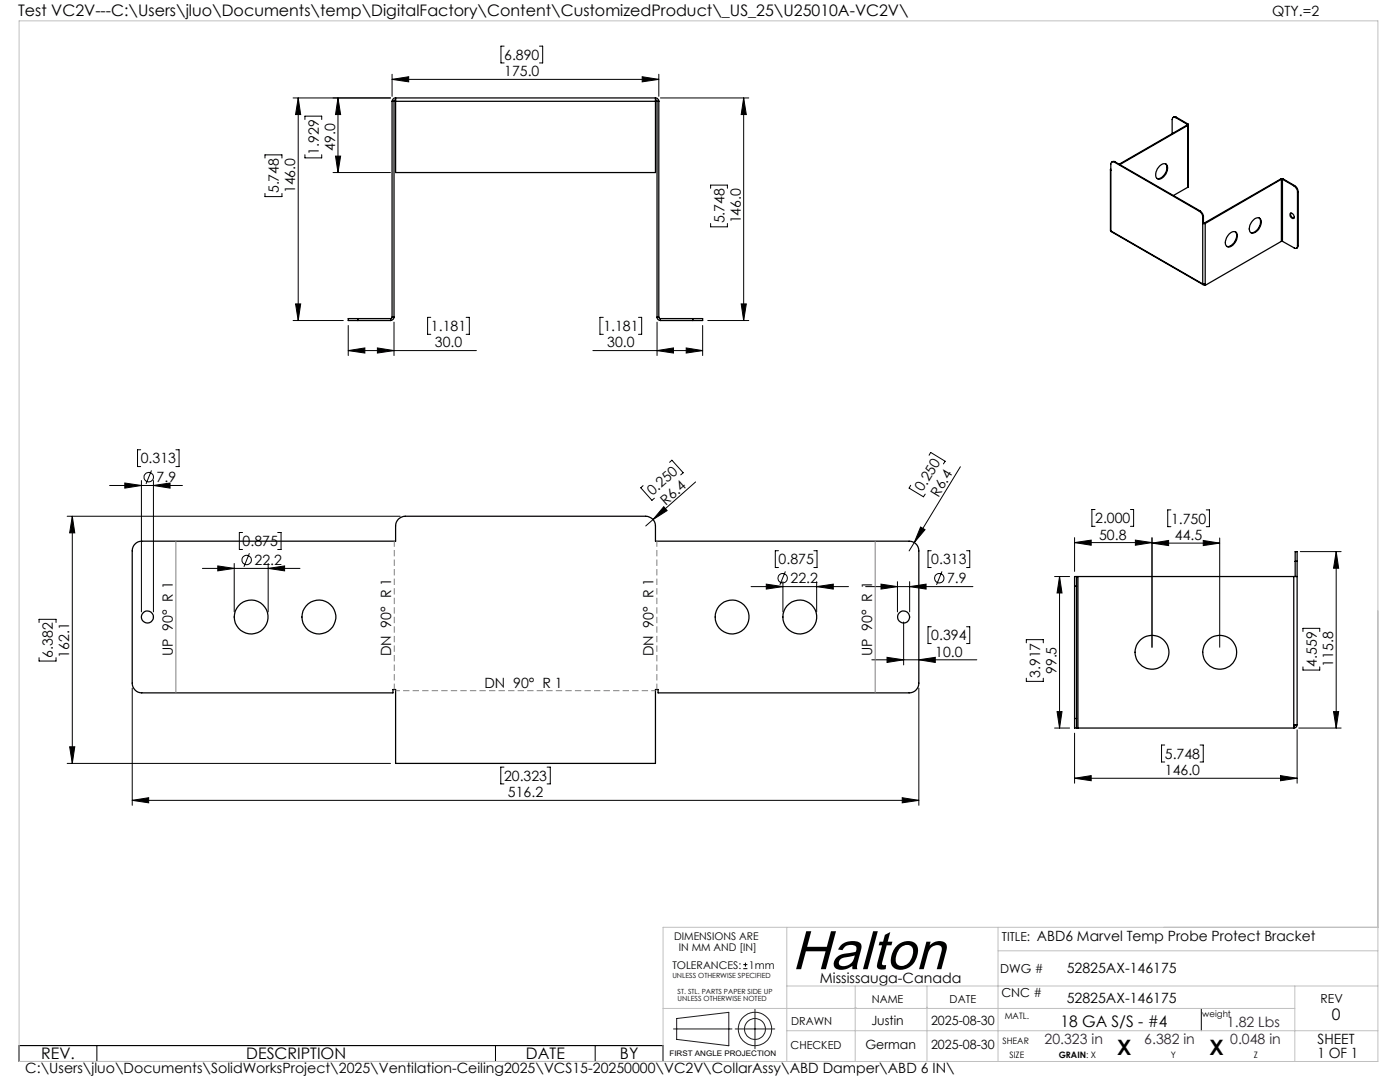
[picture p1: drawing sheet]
<svg xmlns="http://www.w3.org/2000/svg" width="279mm" height="216mm" viewBox="0 0 279 216" stroke-linecap="round" stroke-linejoin="round" font-family="sans-serif">
<g fill="none" stroke="#000" stroke-width=".25">
<path d="M79 19.5v.7M79 19.9l-.3 .1-.1 .2M79 19.5a.73 .73 0 0 0-.8 .7M79 19.5h51.8M130.8 19.5v.7M130.8 19.9l.3 .3M130.8 19.5a.73 .73 0 0 1 .7 .7M78.2 20.2h.4M78.2 20.2v43.1M78.6 20.2v43.1M79 20.2v14.2h51.8v-14.2M79 20.2h51.8"/>
<path d="M131.1 20.2h.4M131.1 20.2v43.1M131.5 20.2v43.1M221.6 33.9l.1 12.2M221.7 33.7v.3M222.4 32.3a.44 .44 0 0 0-.5 0 .44 .44 0 0 0-.2 .4v13.4M222.4 32.3l17 9.9M222.5 32.3h-.6M222.5 32.3h-.1M222.5 32.3l17 9.8M231.4 33.1a.84 .84 0 0 1 .9-.4 .84 .84 0 0 1 .7 .6 2.26 2.26 0 0 1-1.9 2.4 1.27 1.27 0 0 1-.2-1.8zM232.6 32.7a2.06 2.06 0 0 1-1.7 2.9"/>
<path d="M234.6 23.5a.44 .44 0 0 0-.4-.1 .44 .44 0 0 0-.3 .4v2.8M234.6 23.5l2.3 1.3M234.7 23.4h-.6M234.7 23.4l-.1 .1M234.7 23.4l2.4 1.3M236.9 24.8v.1M236.9 24.9l-13.6 7.9M236.9 24.9l.2 .1M237.1 24.7v.3M237.1 25l-13.6 7.8M237.1 25v12.4M237.1 37.4l-2.9 1.6"/>
<path d="M237.1 24.7l-.2 .1M237.1 24.9v12.5M255.6 35.7h.5M255.6 35.7l-15.2 8.8M255.6 35.7l.1 .1M255.7 35.8h.2M255.7 35.8l-15.2 8.8M255.7 35.8v12.4M255.9 35.8v12.4M255.9 35.8l2.4 1.3M256.1 35.7l-.2 .1M256.1 35.7l2.3 1.3"/>
<path d="M258.3 37.1l.5 .7 .1 .5M258.4 37a1.47 1.47 0 0 1 .7 1.2M258.4 37l-.1 .1M258.9 38.3v10.8M259.1 38.2l-.2 .1M259.1 38.2v10.8M221.7 46.1l18.4 10.7M221.7 46.1l18.3 10.6M239.4 42.2a1.34 1.34 0 0 1 .6 1.2M239.5 42.1a1.57 1.57 0 0 1 .7 1.2M239.5 42.1l-.1 .1M240 56.7h.5"/>
<path d="M240 56.7l.1 .1h.2M240 43.4v13.3M240.2 44.5l-.2 .1h.5M240.2 44.5h.2M240.2 43.3l-.2 .1M240.2 43.3v1.2M240.3 56.7v.1M240.4 44.5l.1 .1M240.4 56.7l.1 .2M240.4 56.7l-.1 .1M240.5 44.6v12.3M245.3 46.7a.84 .84 0 0 1 .9-.5 .84 .84 0 0 1 .7 .7 2.33 2.33 0 0 1-1.7 2.4 1.02 1.02 0 0 1-.5-1.7z"/>
<path d="M246.5 46.2a1.94 1.94 0 0 1-.6 2.7l-.7 .3h-.4M250 44.1a.93 .93 0 0 1 .8-.6 .93 .93 0 0 1 .9 .5 2.1 2.1 0 0 1-2 2.5 1.74 1.74 0 0 1 .3-2.4zM251.3 43.5a1.94 1.94 0 0 1-.7 2.6l-.4 .3h-.6M255.7 48.2h.2M255.7 48.2l-15.2 8.7M255.9 48.2l2.4 1.3a.4 .4 0 0 0 .4 0 .4 .4 0 0 0 .2-.4M257.5 42.6a.65 .65 0 0 1 .7 .3 .65 .65 0 0 1-.1 .7 .76 .76 0 0 1-.6-1zM257.6 42.5a.77 .77 0 0 0 .6 1M259.1 49l-.4 .5M259.1 49l-.2 .1M71.4 63.6h-1.9v.4h1.9M71.4 63.6v.4"/>
<path d="M71.4 63.6h6.6M71.4 64h6.6M78 63.6v.4M78.2 63.3l-.2 .3M78.2 63.3h.4M78.6 63.3a.73 .73 0 0 1-.6 .7M131.1 63.3a.66 .66 0 0 0 .7 .7M131.1 63.3h.4M131.5 63.3l.3 .3M131.8 63.6v.4M131.8 63.6h6.5M131.8 64h6.5"/>
<path d="M138.3 63.6h1.9v.4h-1.9M138.3 63.6v.4M27 108.5a1.76 1.76 0 0 1 1.3-.5h50.7v-3a1.93 1.93 0 0 1 1.9-2h48a1.93 1.93 0 0 1 1.9 2v3h50.6a1.93 1.93 0 0 1 2 1.9v26.4a1.93 1.93 0 0 1-2 2h-50.1v-.7h-.5v14.7h-51.8v-14.7h-.6v.7h-50.1a1.93 1.93 0 0 1-1.9-2v-26.4a1.91 1.91 0 0 1 .6-1.4zM214.5 116.9h.3M214.5 116.9v26.5M214.8 115v1.9M214.8 115h-.3v1.9M214.8 115h.3M214.8 116.9v26.5M215.1 115h43.1M215.1 115v30.3M258.2 115h.7"/>
<path d="M258.2 115v30.3M258.5 112v-1.9h.4v1.9M258.5 112h.4M258.5 112v3M258.9 112v32.6M214.5 143.4v1.9h.3M214.5 143.4h.3M214.8 143.4v1.9M214.8 145.3h.3M215.1 145.3h43.1M258.2 144.6h.7M258.5 144.6l-.3 .3"/>
<path d="M258.9 144.6a.66 .66 0 0 1-.7 .7"/>
<circle cx="29.4" cy="123.1" r="1.2"/>
<circle cx="50.1" cy="123.1" r="3.4"/>
<circle cx="63.6" cy="123.1" r="3.4"/>
<circle cx="146.1" cy="123.1" r="3.4"/>
<circle cx="159.6" cy="123.1" r="3.4"/>
<circle cx="180.3" cy="123.1" r="1.2"/>
<circle cx="229.9" cy="130.1" r="3.4"/>
<circle cx="243.4" cy="130.1" r="3.4"/>
</g>
<g fill="none" stroke="#000" stroke-width=".2">
<path d="M58.5 19.5h19.4M59.5 19.5l.5 3.4h-1zM59.5 19.5v44.5M67.5 19.5l.5 3.4h-1zM67.5 19.5v14.9M78.2 15.8l3.4-.5v1zM78.2 14.8v4.4M78.2 15.8h53.3M100.6 9.2h-.6v3.4h.6M107.7 9.2h.6v3.4h-.6M128.2 15.3l3.3 .5-3.3 .5zM131.5 14.8v4.4"/>
<path d="M131.8 19.5h17.6M148.4 19.5l.5 3.4h-1zM148.4 19.5v44.5M52.9 31.5v-.6h3.4v.6M52.9 38.6v.6h3.4v-.6M60.9 23.8v-.6h3.3v.6M60.9 30.9v.6h3.3v-.6M66.5 34.4h11.4M67 31.2h1l-.5 3.2zM141.8 37.6v-.7h3.4v.7M141.8 44.6v.7h3.4v-.7M58.5 64h10"/>
<path d="M59 60.6h1l-.5 3.4zM69.5 70l3.3-.6v1zM69.5 70h25.6M69.5 64.9v6M75.3 69.4l3.3 .6-3.3 .4zM78.6 64.3v6.6M86 63.3h-.7v3.4h.7M93 63.3h.7v3.4h-.7M118.3 70h21.9M120.4 63.3h-.7v3.4h.7M127.4 63.3h.7v3.4h-.7M131.1 70l3.3-.6v1z"/>
<path d="M131.1 64.3v6.6M136.9 69.4l3.3 .6-3.3 .4zM140.2 64.9v6M141.3 64h8.1M147.9 60.6h1l-.5 3.4zM21.9 96.9h14.5M24.9 96.4l3.3 .5-3.3 .5zM28.1 89.7h-.7v3.4h.7M28.2 95.9v26.2M30.2 93.9l-1.1 2.7M30.6 96.9l3.3-.5v1zM30.6 95.9v26.2"/>
<path d="M35.1 89.7h.6v3.4h-.6M128.3 96.9l-.4 .4 2.2 2.5 .5-.4M133.6 92.3l.5-.5 2.2 2.5-.4 .5M138.8 96.2l-8.5 7.5M181.8 96.8l-.4 .6 2.9 1.7 .3-.5M185.4 90.8l.3-.5 2.9 1.7-.3 .6M191.7 93.1l-9.2 15.2M13.4 103h66.5M14.4 103l.5 3.3h-1zM14.4 103v49.3M40.4 113.4h19.5M43.5 112.9l3.2 .5-3.2 .5z"/>
<path d="M46.7 112.4v9.7M48.4 106.3h-.6v3.3h.6M49.8 110.4l-1.1 2.7M53.5 113.4l3.3-.5v1zM53.5 112.4v9.7M55.4 106.3h.7v3.3h-.7M130.3 103.7l-1.4 1.3M132.5 101.1l.6 .8-2.8 1.8zM149.9 117.1h19.4M152.9 116.6l3.3 .5-3.3 .4zM155.4 109.9h-.7v3.3h.7M156.2 116.1v6"/>
<path d="M156.7 114l-1.1 2.7M162.4 109.9h.7v3.3h-.7M163 117.1l3.3-.5v.9zM163 116.1v6M172.8 117.1h21.4M175.8 116.6l3.3 .5-3.3 .4zM179.1 116.1v6M181.5 117.1l3.3-.5v.9zM181.5 116.1v6M182.5 108.3l-1.1 1.6M183.7 105.2l.9 .5-2.1 2.6zM185.8 109.9h-.6v3.3h.6"/>
<path d="M188 114l-1.1 2.7M192.9 109.9h.6v3.3h-.6M210.5 115h3M211.5 115l.4 3.3h-.9zM211.5 115v30.3M214.5 108.3l3.3-.5v1zM214.5 107.3v6.7M214.5 108.3h15.4M218.5 101.7h-.6v3.3h.6M225.6 101.7h.6v3.3h-.6M226.6 107.8l3.3 .5-3.3 .5zM229.9 108.4l3.3-.6v1.1z"/>
<path d="M229.9 107.3v21.9M229.9 108.4h13.5M233.7 101.7h-.7v3.4h.7M240.1 107.8l3.3 .6-3.3 .5zM240.7 101.7h.7v3.4h-.7M243.4 107.4v21.8M259.5 110.1h8.2M266.7 110.1l.5 3.3h-1.1zM266.7 110.1v35.2M7.8 124.2v-.6h3.4v.6M7.8 131.2v.7h3.4v-.7M26.4 137.3v23.4"/>
<path d="M174 131.7h20.9M177 131.2l3.3 .5-3.3 .5zM180.3 124.1v8.6M183.4 131.7l3.3-.5v1zM183.4 137.3v23.4M185.8 125.1h-.6v3.3h.6M192.9 125.1h.6v3.3h-.6M204.8 128.3v-.7h3.4v.7M204.8 135.3v.7h3.4v-.7M260 126v-.6h3.4v.6M260 133.1v.6h3.4v-.6M13.4 152.3h64.5"/>
<path d="M13.9 149h1l-.5 3.3zM26.4 159.7l3.3-.5v1zM26.4 159.7h157M100.6 153.1h-.7v3.3h.7M109.2 153.1h.6v3.3h-.6M180.1 159.2l3.3 .5-3.3 .5zM210.5 145.3h3M211 142h.9l-.4 3.3zM214.5 155.3l3.3-.5v1zM214.5 146.3v10M214.5 155.3h44.4M232.4 148.7h-.6v3.3h.6"/>
<path d="M239.5 148.7h.6v3.3h-.6M255.6 154.8l3.3 .5-3.3 .5zM258.9 145.6v10.7M259.2 145.3h8.5M266.1 142h1.1l-.5 3.3zM148.3 193.3h.9M148.3 192.5h.9M148.8 192.1v.8M3.8 208.6h128.5v3.2h-128.5zM19.3 208.6v3.2M98.9 208.6v3.2M118.8 208.6v3.2"/>
<path d="M239.7 201.2v4.5"/>
<circle cx="29.7" cy="95.2" r=".95"/>
<circle cx="49.2" cy="111.7" r=".94"/>
<circle cx="156.2" cy="115.4" r=".94"/>
<circle cx="187.4" cy="115.4" r=".94"/>
</g>
<g fill="none" stroke="#191924" stroke-width=".2">
<path d="M134.4 205.3h11.7M135 203.2l10.5-1.2v6.7l-10.5-1.3zM146.7 205.3h7.9M150.7 201.4v7.9"/>
<circle cx="150.7" cy="205.3" r="2.09"/>
<circle cx="150.7" cy="205.3" r="3.3"/>
</g>
<path d="M79 137.8h51.8" fill="none" stroke="#808080" stroke-width=".2" stroke-dasharray="1.3 .6" stroke-dashoffset=".4" stroke-linecap="butt"/>
<path d="M78.7 108v29.6M131.1 137.6v-29.6" fill="none" stroke="#808080" stroke-width=".2" stroke-dasharray="1.3 .6" stroke-dashoffset=".1" stroke-linecap="butt"/>
<path d="M35.1 108v30.3M174.7 108v30.3" fill="none" stroke="#808080" stroke-width=".2"/>
<path d="M3.8 4.2h271.2v207.6h-271.2zM157 196.7h118M157 185v26.8M170.7 196.7v15.1M185 196.7v15.1M199.2 185v26.8M199.2 189.7h75.8M258.4 196.7v15.1M275 185h-142.7v26.8M132.3 201.2h126.1M157 205.7h118M170.7 201h.1" fill="none" stroke="#c0c0c0" stroke-width=".2"/>
<g fill="#000">
<path d="M132.5 101.1l.6 .8-2.8 1.8zM183.7 105.2l.9 .5-2.1 2.6z"/>
<path d="M67.5 19.5l.5 3.4h-1zM67 31.2h1l-.5 3.2z"/>
<path d="M78.2 15.8l3.4-.5v1zM128.2 15.3l3.3 .5-3.3 .5zM69.5 70l3.3-.6v1zM75.3 69.4l3.3 .6-3.3 .4z"/>
<path d="M148.4 19.5l.5 3.4h-1zM147.9 60.6h1l-.5 3.4z"/>
<path d="M59 60.6h1l-.5 3.4zM59.5 19.5l.5 3.4h-1z"/>
<path d="M131.1 70l3.3-.6v1zM136.9 69.4l3.3 .6-3.3 .4z"/>
<path d="M226.6 107.8l3.3 .5-3.3 .5zM214.5 108.3l3.3-.5v1z"/>
<path d="M13.9 149h1l-.5 3.3zM14.4 103l.5 3.3h-1z"/>
<path d="M26.4 159.7l3.3-.5v1zM180.1 159.2l3.3 .5-3.3 .5zM43.5 112.9l3.2 .5-3.2 .5zM53.5 113.4l3.3-.5v1zM152.9 116.6l3.3 .5-3.3 .4zM163 117.1l3.3-.5v.9zM175.8 116.6l3.3 .5-3.3 .4zM181.5 117.1l3.3-.5v.9zM24.9 96.4l3.3 .5-3.3 .5zM30.6 96.9l3.3-.5v1zM177 131.2l3.3 .5-3.3 .5zM183.4 131.7l3.3-.5v1zM229.9 108.4l3.3-.6v1.1zM240.1 107.8l3.3 .6-3.3 .5z"/>
<path d="M211 142h.9l-.4 3.3zM211.5 115l.4 3.3h-.9z"/>
<path d="M214.5 155.3l3.3-.5v1zM255.6 154.8l3.3 .5-3.3 .5z"/>
<path d="M266.1 142h1.1l-.5 3.3zM266.7 110.1l.5 3.3h-1.1z"/>
</g>
<text font-size="11" x="158" y="193.4">Halton</text>
<g font-size="4.2">
<text x="223" y="210.4">X</text>
<text x="241.4" y="210.4">X</text>
</g>
<g font-size="3.2">
<text x="3.6" y="3.3">Test VC2V---C:\Users\jluo\Documents\temp\DigitalFactory\Content\CustomizedProduct\_US_25\U25010A-VC2V\</text>
<text x="265.8" y="203.5">0</text>
<text x="211.6" y="204.9">18 GA S/S - #4</text>
<text x="8.2" y="211.4">REV.</text>
<text x="49.2" y="211.4">DESCRIPTION</text>
<text x="105" y="211.4">DATE</text>
<text x="123.7" y="211.4">BY</text>
</g>
<g font-size="2.8">
<text x="253.9" y="3.3">QTY.=2</text>
<text x="100.6" y="11.9">6.890</text>
<text x="100.6" y="15.2">175.0</text>
<text x="63.6" y="30.8" transform="rotate(-90 63.6 30.8)">1.929</text>
<text x="66.9" y="30.1" transform="rotate(-90 66.9 30.1)">49.0</text>
<text x="55.7" y="38.6" transform="rotate(-90 55.7 38.6)">5.748</text>
<text x="58.9" y="38.6" transform="rotate(-90 58.9 38.6)">146.0</text>
<text x="144.6" y="44.6" transform="rotate(-90 144.6 44.6)">5.748</text>
<text x="147.8" y="44.6" transform="rotate(-90 147.8 44.6)">146.0</text>
<text x="86" y="66.1">1.181</text>
<text x="86.8" y="69.3">30.0</text>
<text x="120.4" y="66.1">1.181</text>
<text x="121.2" y="69.3">30.0</text>
<text x="28.1" y="92.5">0.313</text>
<text x="31.3" y="96.3">7.9</text>
<text x="130.2" y="98.9" transform="rotate(-42 130.2 98.9)">0.250</text>
<text x="132.9" y="100.9" transform="rotate(-42 132.9 100.9)">R6.4</text>
<text x="184.1" y="98.2" transform="rotate(-59 184.1 98.2)">0.250</text>
<text x="187.3" y="99.3" transform="rotate(-59 187.3 99.3)">R6.4</text>
<text x="218.6" y="104.4">2.000</text>
<text x="219.3" y="107.7">50.8</text>
<text x="233.7" y="104.5">1.750</text>
<text x="234.5" y="107.7">44.5</text>
<text x="48.4" y="109">0.875</text>
<text x="50.8" y="112.8">22.2</text>
<text x="155.4" y="112.6">0.875</text>
<text x="185.9" y="112.6">0.313</text>
<text x="157.8" y="116.4">22.2</text>
<text x="189" y="116.4">7.9</text>
<text x="10.6" y="131.2" transform="rotate(-90 10.6 131.2)">6.382</text>
<text x="13.8" y="131.2" transform="rotate(-90 13.8 131.2)">162.1</text>
<text x="34.5" y="131" transform="rotate(-90 34.5 131)">UP 90° R 1</text>
<text x="78" y="131" transform="rotate(-90 78 131)">DN 90° R 1</text>
<text x="130.5" y="131" transform="rotate(-90 130.5 131)">DN 90° R 1</text>
<text x="174.1" y="131" transform="rotate(-90 174.1 131)">UP 90° R 1</text>
<text x="185.9" y="127.8">0.394</text>
<text x="186.6" y="131">10.0</text>
<text x="96.7" y="137.2">DN 90° R 1</text>
<text x="207.6" y="135.3" transform="rotate(-90 207.6 135.3)">3.917</text>
<text x="210.9" y="134.5" transform="rotate(-90 210.9 134.5)">99.5</text>
<text x="262.8" y="133" transform="rotate(-90 262.8 133)">4.559</text>
<text x="266.1" y="133" transform="rotate(-90 266.1 133)">115.8</text>
<text x="100.6" y="155.8">20.323</text>
<text x="232.5" y="151.4">5.748</text>
<text x="232.5" y="154.7">146.0</text>
<text x="101.4" y="159.1">516.2</text>
<text x="206.9" y="187.8">ABD6 Marvel Temp Probe Protect Bracket</text>
<text x="163.6" y="196.1">Mississauga-Canada</text>
<text x="212.9" y="194.1">52825AX-146175</text>
<text x="212.9" y="200.1">52825AX-146175</text>
<text x="263" y="208.3">SHEET</text>
<text x="5" y="214.1">C:\Users\jluo\Documents\SolidWorksProject\2025\Ventilation-Ceiling2025\VCS15-20250000\VC2V\CollarAssy\ABD Damper\ABD 6 IN\</text>
<text x="262.9" y="211.1">1 OF 1</text>
</g>
<g font-size="2.8" fill="#400040">
<text x="208.5" y="208.3">20.323 in</text>
<text x="228.4" y="208.3">6.382 in</text>
<text x="244.9" y="204.9">1.82 Lbs</text>
<text x="245.5" y="208.3">0.048 in</text>
</g>
<g font-size="2.5">
<text x="200" y="187.8">TITLE:</text>
<text x="199.6" y="194.1">DWG #</text>
<text x="199.9" y="198.9">CNC #</text>
<text x="263.5" y="200.1">REV</text>
<text x="172.7" y="209.3">German</text>
<text x="173.9" y="204.6">Justin</text>
<text x="185.8" y="204.6">2025-08-30</text>
<text x="185.8" y="209.3">2025-08-30</text>
</g>
<g font-size="2.2">
<text x="174" y="200.1">NAME</text>
<text x="189.5" y="200.1">DATE</text>
<text x="157.8" y="209.3">CHECKED</text>
<text x="157.9" y="204.6">DRAWN</text>
</g>
<g font-size="2.1">
<text x="134.5" y="187.6">DIMENSIONS ARE</text>
<text x="135.5" y="189.7">IN MM AND [IN]</text>
<text x="134.2" y="193.3">TOLERANCES:</text>
<text x="149.5" y="193.3">1mm</text>
</g>
<g font-size="1.8">
<text x="200.5" y="203.3">MATL.</text>
<text x="240" y="202.8">weight</text>
<text x="200.1" y="208.3">SHEAR</text>
<text x="201.5" y="211.1">SIZE</text>
<text x="211.3" y="211.1">GRAIN: X</text>
<text x="233.7" y="211.1">Y</text>
<text x="250.2" y="211.1">Z</text>
</g>
<text font-size="1.5" x="133.6" y="210.7">FIRST ANGLE PROJECTION</text>
<g font-size="1.4">
<text x="134.2" y="195.1">UNLESS OTHERWISE SPECIFIED</text>
<text x="135.2" y="198.3">ST. STL. PARTS PAPER SIDE UP</text>
<text x="135.2" y="199.7">UNLESS OTHERWISE NOTED</text>
</g>
</svg>
